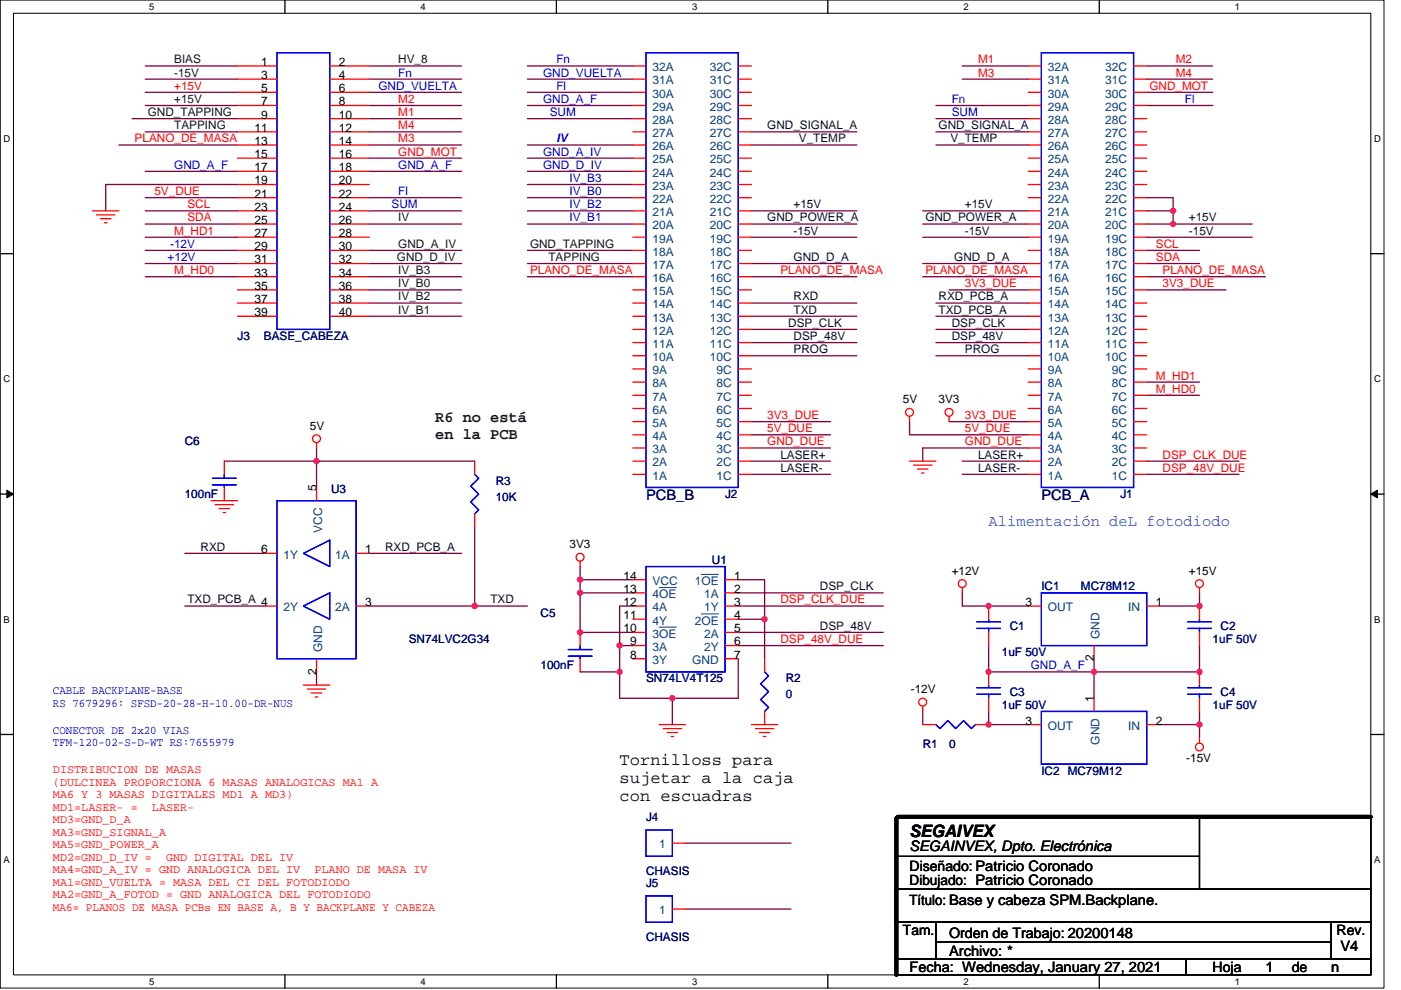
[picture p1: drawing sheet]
<svg xmlns="http://www.w3.org/2000/svg" width="297mm" height="210mm" viewBox="0 0 297 210" stroke-linecap="round" stroke-linejoin="round" font-family="sans-serif">
<path d="M.1 0h293.3v209.6h-293.3zM2.9 2.8h287.7v204h-287.7z" fill="none" stroke="#000" stroke-width=".21"/>
<g fill="#fff">
<path d="M31.6 .3h1.1v2.2h-1.1z"/>
<path d="M31.6 207.1h1.1v2.2h-1.1z"/>
</g>
<path d="M60.4 0v2.8M60.4 206.8v2.8" fill="none" stroke="#000" stroke-width=".28"/>
<g fill="#fff">
<path d="M89.2 .3h1.1v2.2h-1.1z"/>
<path d="M89.2 207.1h1.1v2.2h-1.1z"/>
</g>
<path d="M118 0v2.8M118 206.8v2.8" fill="none" stroke="#000" stroke-width=".28"/>
<g fill="#fff">
<path d="M146.7 .3h1.1v2.2h-1.1z"/>
<path d="M146.7 207.1h1.1v2.2h-1.1z"/>
</g>
<path d="M175.5 0v2.8M175.5 206.8v2.8" fill="none" stroke="#000" stroke-width=".28"/>
<g fill="#fff">
<path d="M204.3 .3h1.1v2.2h-1.1z"/>
<path d="M204.3 207.1h1.1v2.2h-1.1z"/>
</g>
<path d="M233.1 0v2.8M233.1 206.8v2.8" fill="none" stroke="#000" stroke-width=".28"/>
<g fill="#fff">
<path d="M261.8 .3h1.2v2.2h-1.2z"/>
<path d="M261.8 207.1h1.2v2.2h-1.2z"/>
<path d="M.8 28.3h1.4v2.2h-1.4z"/>
<path d="M291.3 28.3h1.5v2.2h-1.5z"/>
<path d="M.8 79.3h1.4v2.2h-1.4z"/>
<path d="M291.3 79.3h1.5v2.2h-1.5z"/>
</g>
<path d="M.1 53.8h2.8M290.6 53.8h2.8" fill="none" stroke="#000" stroke-width=".28"/>
<g fill="#fff">
<path d="M.8 130.3h1.3v2.2h-1.3z"/>
<path d="M291.3 130.3h1.4v2.2h-1.4z"/>
</g>
<path d="M.1 104.8h2.8M290.6 104.8h2.8" fill="none" stroke="#000" stroke-width=".28"/>
<path d="M1.5 104l1.4 .8-1.4 .8zM290.6 104.8l1.4-.8v1.6z" fill="#000" stroke="#000" stroke-width=".21"/>
<g fill="#fff">
<path d="M.7 181.3h1.4v2.2h-1.4z"/>
<path d="M291.3 181.3h1.4v2.2h-1.4z"/>
</g>
<path d="M.1 155.8h2.8M290.6 155.8h2.8M190.1 173.2h100.5v15.4h-100.5zM254.3 173.2v15.4M189.8 188.6h100.8v7h-100.8zM190.1 195.6h8.3v7.8h-8.3zM190.1 181.6h64.2M198.4 199.8h83.9M198.4 195.6h83.9v7.8h-83.9zM282.3 195.6h8.3v7.8h-8.3zM190.1 203.4h61.4v3.4h-61.4zM251.5 203.4h39.1v3.4h-39.1z" fill="none" stroke="#000" stroke-width=".28"/>
<g fill="none" stroke="#800040" stroke-width=".28">
<path d="M30.8 14h19.6M30.8 19.6h19.6M30.8 16.8h19.6M78.3 14h19.6M78.3 19.6h19.6M78.3 16.8h19.6M111.8 16.8h22.4M111.8 14h22.4M111.8 19.6h22.4M204 16.8h14M204 14h14M243.1 19.6h14"/>
<path d="M243.1 14h14M243.1 16.8h14M25.2 30.8h25.2M28 25.2h22.4M30.8 22.4h19.6M30.8 28h19.6M30.8 36.3h19.6M50.4 39.1h-28v5.6M78.3 22.4h19.6M78.3 25.2h19.6M78.3 28h19.6M78.3 30.8h19.6"/>
<path d="M78.3 33.5h19.6M78.3 36.3h19.6M111.8 39.1h22.4M111.8 36.3h22.4M111.8 22.4h22.4M111.8 25.2h22.4M111.8 30.8h22.4M111.8 33.5h22.4M159.3 30.8h22.4M159.3 28h22.4M198.4 28h19.6M198.4 22.4h19.6"/>
<path d="M198.4 25.2h19.6M198.4 30.8h19.6M243.1 22.4h14M30.8 50.3h19.6M30.8 41.9h19.6M30.8 53.1h19.6M30.8 55.9h19.6M30.8 58.7h19.6M30.8 44.7h19.6M30.8 47.5h19.6M78.3 53.1h19.6M78.3 55.9h19.6"/>
<path d="M78.3 58.7h19.6M78.3 41.9h19.6M78.3 44.7h19.6M78.3 47.5h19.6M111.8 47.5h22.4M111.8 41.9h22.4M111.8 44.7h22.4M111.8 58.7h22.4M111.8 53.1h22.4M111.8 55.9h22.4M159.3 58.7h22.4M159.3 47.5h22.4"/>
<path d="M159.3 50.3h22.4M159.3 55.9h22.4M159.3 44.7h22.4M195.6 58.7h22.4M195.6 47.5h22.4M195.6 50.3h22.4M195.6 55.9h22.4M195.6 44.7h22.4M243.1 58.7h25.2M243.1 50.3h22.4M243.1 53.1h11.2M243.1 55.9h11.2"/>
<path d="M243.1 41.9h5.6v2.8M243.1 47.5h5.6M243.1 44.7h5.6M248.7 47.5h16.8M248.7 44.7v2.8M78.3 61.5h19.6M78.3 64.3h19.6M78.3 67.1h19.6M159.3 67.1h22.4M159.3 64.3h22.4M159.3 69.9h22.4M159.3 72.7h22.4"/>
<path d="M159.3 75.5h22.4M198.4 69.9h19.6M198.4 72.7h19.6M198.4 75.5h19.6M198.4 64.3h19.6M198.4 67.1h19.6M201.2 61.5h16.8M243.1 61.5h16.8M47.6 97.8h19.5M67.1 97.8v5.6M67.1 95v2.8M67.1 97.8h33.5"/>
<path d="M159.3 95h16.8M159.3 92.2h16.8M159.3 89.4h16.8M159.3 97.8h16.8M192.8 89.4v2.8h25.2M201.2 89.4h16.8M204 97.8h14M218 95h-22.4v2.8M243.1 81h11.2M243.1 83.8h11.2M243.1 97.8h19.6M39.2 117.4h16.7"/>
<path d="M78.3 117.4h19.6M100.6 111.8v16.7M159.3 100.6h16.8M204 100.6h14M243.1 100.6h19.6M39.2 128.5h16.7M78.3 128.5h22.3M100.6 128.5h11.2M123 123v2.8h11.2M123 123h11.2M123 125.8v8.3h11.2M123 120.2v2.8"/>
<path d="M131.4 136.9v5.6M131.4 136.9h2.8M134.2 128.5h-2.8v8.4M156.5 125.8h30.8M156.5 134.1h30.8M156.5 128.5h30.8M156.5 136.9h30.8M156.5 131.3h5.6M156.5 123h5.6v8.3M156.5 139.7v8.4h-13.9M162.1 131.3v8.4M204 125.8v2.7h14"/>
<path d="M209.6 136.9v5.6h22.4M232 139.7v2.8M254.3 125.8v2.7h-8.4M254.3 136.9v5.6h-22.3M67.1 142.5v2.8M123 142.5h8.4M131.4 142.5v5.6h11.2M142.6 148.1v5.6M195.6 150.9v2.8M209.6 150.9v2.8h8.4M232 142.5v5.6M245.9 153.7h8.4"/>
<path d="M254.3 150.9v2.8M254.3 153.7v2.8M145.3 178.8h22.4M145.3 192.8h22.4"/>
</g>
<g fill="#f0f" stroke="#f0f" stroke-width=".28">
<circle cx="162.1" cy="131.3" r=".54"/>
<circle cx="254.3" cy="153.7" r=".54"/>
<circle cx="254.3" cy="128.5" r=".54"/>
<circle cx="209.6" cy="128.5" r=".54"/>
<circle cx="209.6" cy="153.7" r=".54"/>
<circle cx="209.6" cy="142.5" r=".54"/>
<circle cx="254.3" cy="142.5" r=".54"/>
<circle cx="231.9" cy="142.5" r=".54"/>
<circle cx="123" cy="134.1" r=".54"/>
<circle cx="248.7" cy="47.5" r=".54"/>
<circle cx="123" cy="125.7" r=".54"/>
<circle cx="123" cy="122.9" r=".54"/>
<circle cx="248.7" cy="44.7" r=".54"/>
<circle cx="131.4" cy="136.9" r=".54"/>
<circle cx="131.4" cy="142.5" r=".54"/>
<circle cx="142.5" cy="148.1" r=".54"/>
<circle cx="67.1" cy="97.8" r=".54"/>
<circle cx="100.6" cy="128.5" r=".54"/>
</g>
<g fill="none" stroke="#f00" stroke-width=".28">
<path d="M50.4 14h8.3M50.4 16.8h8.3M50.4 19.6h8.3M69.9 14h8.4M69.9 16.8h8.4M69.9 19.6h8.4M134.2 14h2.8M134.2 16.8h2.8M134.2 19.6h2.8M156.5 14h2.8M156.5 16.8h2.8M156.5 19.6h2.8"/>
<path d="M218 14h2.8M218 16.8h2.8M218 19.6h2.8M240.3 14h2.8M240.3 16.8h2.8M240.3 19.6h2.8M50.4 22.4h8.3M50.4 25.2h8.3M50.4 28h8.3M50.4 30.8h8.3M50.4 33.5h8.3M50.4 36.3h8.3"/>
<path d="M50.4 39.1h8.3M69.9 22.4h8.4M69.9 25.2h8.4M69.9 28h8.4M69.9 30.8h8.4M69.9 33.5h8.4M69.9 36.3h8.4M69.9 39.1h8.4M134.2 22.4h2.8M134.2 25.2h2.8M134.2 28h2.8M134.2 30.8h2.8"/>
<path d="M134.2 33.5h2.8M134.2 36.3h2.8M134.2 39.1h2.8M156.5 22.4h2.8M156.5 25.2h2.8M156.5 28h2.8M156.5 30.8h2.8M156.5 33.5h2.8M156.5 36.3h2.8M156.5 39.1h2.8M218 22.4h2.8M218 25.2h2.8"/>
<path d="M218 28h2.8M218 30.8h2.8M218 33.5h2.8M218 36.3h2.8M218 39.1h2.8M240.3 22.4h2.8M240.3 25.2h2.8M240.3 28h2.8M240.3 30.8h2.8M240.3 33.5h2.8M240.3 36.3h2.8M240.3 39.1h2.8"/>
<path d="M19.6 44.7h5.6M20.5 45.6h3.9M21.3 46.4h2.2M22.1 47.2h.6M50.4 41.9h8.3M50.4 44.7h8.3M50.4 47.5h8.3M50.4 50.3h8.3M50.4 53.1h8.3M50.4 55.9h8.3M50.4 58.7h8.3M69.9 41.9h8.4"/>
<path d="M69.9 44.7h8.4M69.9 47.5h8.4M69.9 50.3h8.4M69.9 53.1h8.4M69.9 55.9h8.4M69.9 58.7h8.4M134.2 41.9h2.8M134.2 44.7h2.8M134.2 47.5h2.8M134.2 50.3h2.8M134.2 53.1h2.8M134.2 55.9h2.8"/>
<path d="M134.2 58.7h2.8M156.5 41.9h2.8M156.5 44.7h2.8M156.5 47.5h2.8M156.5 50.3h2.8M156.5 53.1h2.8M156.5 55.9h2.8M156.5 58.7h2.8M218 41.9h2.8M218 44.7h2.8M218 47.5h2.8M218 50.3h2.8"/>
<path d="M218 53.1h2.8M218 55.9h2.8M218 58.7h2.8M240.3 41.9h2.8M240.3 44.7h2.8M240.3 47.5h2.8M240.3 50.3h2.8M240.3 53.1h2.8M240.3 55.9h2.8M240.3 58.7h2.8M50.4 61.5h8.3M50.4 64.3h8.3"/>
<path d="M50.4 67.1h8.3M69.9 61.5h8.4M69.9 64.3h8.4M69.9 67.1h8.4M134.2 61.5h2.8M134.2 64.3h2.8M134.2 67.1h2.8M134.2 75.5h2.8M134.2 69.9h2.8M134.2 78.3h2.8M134.2 72.7h2.8M156.5 61.5h2.8"/>
<path d="M156.5 64.3h2.8M156.5 67.1h2.8M156.5 75.5h2.8M156.5 69.9h2.8M156.5 78.3h2.8M156.5 72.7h2.8M218 61.5h2.8M218 64.3h2.8M218 67.1h2.8M218 75.5h2.8M218 69.9h2.8M218 78.3h2.8"/>
<path d="M218 72.7h2.8M240.3 61.5h2.8M240.3 64.3h2.8M240.3 67.1h2.8M240.3 75.5h2.8M240.3 69.9h2.8M240.3 78.3h2.8M240.3 72.7h2.8M47.6 97.8v2.8M67.1 93.9v1.1M100.6 97.8v2.8M134.2 97.8h2.8"/>
<path d="M134.2 92.2h2.8M134.2 86.6h2.8M134.2 81h2.8M134.2 95h2.8M134.2 89.4h2.8M134.2 83.8h2.8M156.5 97.8h2.8M156.5 92.2h2.8M156.5 86.6h2.8M156.5 81h2.8M156.5 95h2.8M156.5 89.4h2.8"/>
<path d="M156.5 83.8h2.8M192.8 97.8h5.6M192.8 88.3v1.1M193.7 98.7h3.9M194.5 99.5h2.3M201.2 88.3v1.1M218 97.8h2.8M218 92.2h2.8M218 86.6h2.8M218 81h2.8M218 95h2.8M218 89.4h2.8"/>
<path d="M218 83.8h2.8M240.3 97.8h2.8M240.3 92.2h2.8M240.3 86.6h2.8M240.3 81h2.8M240.3 95h2.8M240.3 89.4h2.8M240.3 83.8h2.8M44.8 106.2h5.6M45.6 107h3.9M46.4 107.9h2.3M47.3 108.7h.5"/>
<path d="M47.6 103.4v2.8M55.9 117.4h2.8M67.1 103.4v2.8M75.5 117.4h2.8M100.6 109v2.8M123 119v1.2M134.2 100.6h2.8M156.5 100.6h2.8M195.4 100.3h.5M218 100.6h2.8M240.3 100.6h2.8M55.9 128.5h2.8"/>
<path d="M67.1 139.7v2.8M75.5 128.5h2.8M123 134.1v2.8M123 139.7v2.8M134.2 128.5h2.8M134.2 123h2.8M134.2 125.8h2.8M134.2 131.3h2.8M134.2 134.1h2.8M134.2 136.9h2.8M134.2 139.7h2.8M153.7 128.5h2.8"/>
<path d="M153.7 123h2.8M153.7 125.8h2.8M153.7 131.3h2.8M153.7 134.1h2.8M153.7 136.9h2.8M153.7 139.7h2.8M162.1 139.7v2.8M204 124.6v1.2M209.6 128.5v2.8M209.6 134.1v2.8M218 128.5h2.8M232 136.9v2.8"/>
<path d="M243.1 128.5h2.8M254.3 124.6v1.2M254.3 128.5v2.8M254.3 134.1v2.8M64.3 145.3h5.6M65.2 146.2h3.9M66 147h2.2M66.8 147.8h.6M139.8 153.7h5.5M140.6 154.5h3.9M141.4 155.4h2.3M142.3 156.2h.5"/>
<path d="M159.3 153.7h5.6M160.2 154.5h3.9M161 155.4h2.2M161.8 156.2h.6M162.1 150.9v2.8M195.6 153.7h2.8M195.6 149.8v1.1M206.8 153.7h2.8M209.6 142.5v2.8M209.6 148.1v2.8M218 153.7h2.8M232 148.1v2.8"/>
<path d="M243.1 153.7h2.8M254.3 156.5v1.1M254.3 142.5v2.8M254.3 148.1v2.8M142.6 178.8h2.7M142.6 192.8h2.7"/>
<circle cx="67.1" cy="93" r=".83"/>
<circle cx="192.8" cy="87.5" r=".83"/>
<circle cx="201.2" cy="87.5" r=".83"/>
<circle cx="123" cy="118.2" r=".83"/>
<circle cx="204" cy="123.8" r=".83"/>
<circle cx="254.3" cy="123.8" r=".83"/>
<circle cx="195.6" cy="148.9" r=".83"/>
<circle cx="254.3" cy="158.4" r=".83"/>
</g>
<path d="M190.1 173.5v33.3M190.3 173.2h100.3" fill="none" stroke="#000" stroke-width=".83"/>
<g fill="none" stroke="#00f" stroke-width=".28">
<path d="M58.7 11.2h11.2v58.7h-11.2zM137 11.2h19.5v92.2h-19.5zM220.8 11.2h19.5v92.2h-19.5zM45 101.5h5.1M45 102.8h5.1M47.6 102.8v.6M47.6 100.6v.9M58.7 106.2h16.8v33.5h-16.8zM64.3 117.4l5.6-2.8v5.6zM100.6 100.6l.9 .9-1.7 1.6 1.7 1.7-1.7 1.7 1.7 1.6-.9 .9M64.3 128.5l5.6-2.7v5.5zM120.5 137.8h5"/>
<path d="M120.5 139.2h5M123 139.2v.5M123 136.9v.9M137 120.2h16.7v22.3h-16.7zM207.1 133.3h5M207.1 131.9h5M209.6 131.3v.6M209.6 133.3v.8M220.8 125.8h22.3v11.1h-22.3zM251.8 133.3h5M251.8 131.9h5M254.3 131.3v.6"/>
<path d="M254.3 133.3v.8M162.1 142.5l.9 .9-1.7 1.6 1.7 1.7-1.7 1.7 1.7 1.7-.9 .8M198.4 153.7l.9 .8 1.7-1.7 1.6 1.7 1.7-1.7 1.7 1.7 .8-.8M207.1 147.3h5M207.1 145.9h5M209.6 145.3v.6M209.6 147.3v.8M220.8 150.9h22.3v11.2h-22.3zM251.8 147.3h5M251.8 145.9h5M254.3 145.3v.6M254.3 147.3v.8"/>
<path d="M137 176h5.6v5.6h-5.6zM137 190h5.6v5.6h-5.6z"/>
</g>
<path d="M139.8 133h3.6M139.8 124.6h3.6M148.7 121.8h3.6M148.7 130.2h3.6" fill="none" stroke="#004080" stroke-width=".21"/>
<g font-size="3.6">
<text x="131.4" y="162.2">Tornilloss para</text>
<text x="131.4" y="166.1">sujetar a la caja</text>
<text x="131.4" y="170">con escuadras</text>
<text x="192.8" y="177.4">SEGAIVEX</text>
</g>
<g font-size="3.3" fill="#004000">
<text x="92.3" y="89.4">R6 no está</text>
<text x="92.3" y="93.2">en la PCB</text>
</g>
<text font-size="3.3" fill="#0080ff" x="209.6" y="111.7">Alimentación deL fotodiodo</text>
<g font-size="3.1" fill="#000080">
<text x="137" y="106.2">PCB_B</text>
<text x="220.8" y="106.2">PCB_A</text>
</g>
<g font-size="3.1">
<text x="192.8" y="180.5">SEGAINVEX, Dpto. Electrónica</text>
<text x="201.2" y="202.8">Archivo: *</text>
<text x="284.2" y="201.7">V4</text>
<text x="192.8" y="206.2">Fecha: Wednesday, January 27, 2021</text>
<text x="268.3" y="206.2">1</text>
<text x="282.3" y="206.2">n</text>
</g>
<g font-size="3">
<text x="192.8" y="184.6">Diseñado: Patricio Coronado</text>
<text x="192.8" y="191.9">Título: Base y cabeza SPM.Backplane.</text>
<text x="192.8" y="187.7">Dibujado: Patricio Coronado</text>
<text x="191.4" y="198.3">Tam.</text>
<text x="201.2" y="198.9">Orden de Trabajo: 20200148</text>
<text x="283.4" y="198.3">Rev.</text>
<text x="257.1" y="206.2">Hoja</text>
<text x="273.9" y="206.2">de</text>
</g>
<g font-size="2.5" fill="#004000">
<text x="36.9" y="13.4">BIAS</text>
<text x="36.9" y="16.2">-15V</text>
<text x="84.4" y="13.4">HV_8</text>
<text x="36.9" y="21.8">+15V</text>
<text x="31.3" y="24.6">GND_TAPPING</text>
<text x="36.9" y="27.4">TAPPING</text>
<text x="84.4" y="47">IV</text>
<text x="84.4" y="52.6">GND_A_IV</text>
<text x="112.4" y="52.6">GND_TAPPING</text>
<text x="84.2" y="55.4">GND_D_IV</text>
<text x="84.4" y="58.1">IV_B3</text>
<text x="116.3" y="55.4">TAPPING</text>
<text x="84.4" y="60.9">IV_B0</text>
<text x="84.4" y="63.7">IV_B2</text>
<text x="84.4" y="66.5">IV_B1</text>
</g>
<g font-size="2.5">
<text x="55.4" y="14">1</text>
<text x="55.4" y="16.8">3</text>
<text x="71.9" y="14">2</text>
<text x="71.9" y="16.8">4</text>
<text x="55.4" y="19.6">5</text>
<text x="55.4" y="22.4">7</text>
<text x="71.9" y="19.6">6</text>
<text x="71.9" y="22.4">8</text>
<text x="54" y="27.9">11</text>
<text x="55.4" y="25.1">9</text>
<text x="71.9" y="25.1">10</text>
<text x="71.9" y="27.9">12</text>
<text x="54" y="30.7">13</text>
<text x="54" y="33.5">15</text>
<text x="71.9" y="30.7">14</text>
<text x="71.9" y="33.5">16</text>
<text x="54" y="36.3">17</text>
<text x="54" y="39.1">19</text>
<text x="54" y="41.9">21</text>
<text x="71.9" y="36.3">18</text>
<text x="71.9" y="39.1">20</text>
<text x="71.9" y="41.9">22</text>
<text x="54" y="44.7">23</text>
<text x="54" y="47.5">25</text>
<text x="71.9" y="44.7">24</text>
<text x="71.9" y="47.5">26</text>
<text x="54" y="50.3">27</text>
<text x="54" y="53.1">29</text>
<text x="71.9" y="50.3">28</text>
<text x="71.9" y="53.1">30</text>
<text x="54" y="55.9">31</text>
<text x="54" y="58.7">33</text>
<text x="71.9" y="55.9">32</text>
<text x="71.9" y="58.7">34</text>
<text x="54" y="61.5">35</text>
<text x="54" y="64.3">37</text>
<text x="71.9" y="61.5">36</text>
<text x="71.9" y="64.3">38</text>
<text x="54" y="67.1">39</text>
<text x="71.9" y="67.1">40</text>
<text x="191.4" y="85.5">5V</text>
<text x="199" y="85.5">3V3</text>
<text x="65.7" y="91.1">5V</text>
<text x="67.1" y="104.2" transform="rotate(-90 67.1 104.2)">5</text>
<text x="55.4" y="117.3">6</text>
<text x="77.4" y="117.3">1</text>
<text x="120.8" y="116.3">3V3</text>
<text x="132.2" y="122.9">14</text>
<text x="132.2" y="125.7">13</text>
<text x="155.7" y="125.7">2</text>
<text x="155.7" y="122.9">1</text>
<text x="201.8" y="121.9">+12V</text>
<text x="252.1" y="121.9">+15V</text>
<text x="77.4" y="128.5">3</text>
<text x="132.2" y="131.3">11</text>
<text x="132.2" y="128.5">12</text>
<text x="155.7" y="131.3">4</text>
<text x="155.7" y="128.5">3</text>
<text x="217.4" y="128.5">3</text>
<text x="245.1" y="128.5">1</text>
<text x="132.2" y="134.1">10</text>
<text x="133.6" y="136.9">9</text>
<text x="155.7" y="134.1">5</text>
<text x="155.7" y="136.9">6</text>
<text x="67.1" y="143.1" transform="rotate(-90 67.1 143.1)">2</text>
<text x="133.6" y="139.7">8</text>
<text x="155.7" y="139.7">7</text>
<text x="231.9" y="140.3" transform="rotate(-90 231.9 140.3)">2</text>
<text x="193.1" y="147">-12V</text>
<text x="231.9" y="148.9" transform="rotate(-90 231.9 148.9)">1</text>
<text x="217.4" y="153.7">3</text>
<text x="245.1" y="153.7">2</text>
<text x="251.5" y="161.5">-15V</text>
</g>
<g font-size="2.5" fill="#00f">
<text x="84.4" y="16.2">Fn</text>
<text x="115.2" y="16.2">GND_VUELTA</text>
<text x="118" y="13.4">Fn</text>
<text x="80.2" y="19">GND_VUELTA</text>
<text x="115.2" y="21.8">GND_A_F</text>
<text x="118" y="19">Fl</text>
<text x="201.8" y="21.8">Fn</text>
<text x="251.2" y="21.8">Fl</text>
<text x="116.6" y="24.6">SUM</text>
<text x="201.8" y="24.6">SUM</text>
<text x="36.9" y="35.8">GND_A_F</text>
<text x="84.4" y="35.8">GND_A_F</text>
<text x="115.2" y="35.8">GND_D_IV</text>
<text x="115.2" y="33">GND_A_IV</text>
<text x="118" y="30.2">IV</text>
<text x="84.4" y="41.4">Fl</text>
<text x="120.8" y="38.6">IV_B3</text>
<text x="120.8" y="41.4">IV_B0</text>
<text x="83" y="44.2">SUM</text>
<text x="120.8" y="47">IV_B1</text>
<text x="120.8" y="44.2">IV_B2</text>
<text x="36.1" y="52.6">-12V</text>
<text x="35.5" y="55.4">+12V</text>
<text x="218.5" y="142">GND_A_F</text>
<text x="11.2" y="147.3">CABLE BACKPLANE-BASE</text>
<text x="11.2" y="149.9">RS 7679296: SFSD-20-28-H-10.00-DR-NUS</text>
<text x="11.2" y="155.7">CONECTOR DE 2x20 VIAS</text>
<text x="11.2" y="158.3">TFM-120-02-S-D-WT RS:7655979</text>
</g>
<g font-size="2.5" fill="#004080">
<text x="138.4" y="15.1">32A</text>
<text x="138.4" y="17.9">31A</text>
<text x="150.5" y="15.1">32C</text>
<text x="150.5" y="17.9">31C</text>
<text x="222.2" y="15.1">32A</text>
<text x="222.2" y="17.9">31A</text>
<text x="234.3" y="15.1">32C</text>
<text x="234.3" y="17.9">31C</text>
<text x="138.4" y="20.7">30A</text>
<text x="138.4" y="23.5">29A</text>
<text x="150.5" y="20.7">30C</text>
<text x="150.5" y="23.5">29C</text>
<text x="222.2" y="20.7">30A</text>
<text x="222.2" y="23.5">29A</text>
<text x="234.3" y="20.7">30C</text>
<text x="234.3" y="23.5">29C</text>
<text x="138.4" y="26.3">28A</text>
<text x="138.4" y="29.1">27A</text>
<text x="150.5" y="26.3">28C</text>
<text x="150.5" y="29.1">27C</text>
<text x="222.2" y="26.3">28A</text>
<text x="222.2" y="29.1">27A</text>
<text x="234.3" y="26.3">28C</text>
<text x="234.3" y="29.1">27C</text>
<text x="138.4" y="31.9">26A</text>
<text x="138.4" y="34.7">25A</text>
<text x="150.5" y="31.9">26C</text>
<text x="150.5" y="34.7">25C</text>
<text x="222.2" y="31.9">26A</text>
<text x="222.2" y="34.7">25A</text>
<text x="234.3" y="31.9">26C</text>
<text x="234.3" y="34.7">25C</text>
<text x="138.4" y="37.5">24A</text>
<text x="138.4" y="40.3">23A</text>
<text x="150.5" y="37.5">24C</text>
<text x="150.5" y="40.3">23C</text>
<text x="222.2" y="37.5">24A</text>
<text x="222.2" y="40.3">23A</text>
<text x="234.3" y="37.5">24C</text>
<text x="234.3" y="40.3">23C</text>
<text x="138.4" y="43.1">22A</text>
<text x="138.4" y="45.8">21A</text>
<text x="150.5" y="43.1">22C</text>
<text x="150.5" y="45.8">21C</text>
<text x="222.2" y="43.1">22A</text>
<text x="222.2" y="45.8">21A</text>
<text x="234.3" y="43.1">22C</text>
<text x="234.3" y="45.8">21C</text>
<text x="138.4" y="48.6">20A</text>
<text x="138.4" y="51.4">19A</text>
<text x="150.5" y="48.6">20C</text>
<text x="150.5" y="51.4">19C</text>
<text x="222.2" y="48.6">20A</text>
<text x="222.2" y="51.4">19A</text>
<text x="234.3" y="48.6">20C</text>
<text x="234.3" y="51.4">19C</text>
<text x="138.4" y="54.2">18A</text>
<text x="138.4" y="59.8">16A</text>
<text x="138.4" y="57">17A</text>
<text x="150.5" y="59.8">16C</text>
<text x="150.5" y="54.2">18C</text>
<text x="150.5" y="57">17C</text>
<text x="222.2" y="54.2">18A</text>
<text x="222.2" y="59.8">16A</text>
<text x="222.2" y="57">17A</text>
<text x="234.3" y="59.8">16C</text>
<text x="234.3" y="54.2">18C</text>
<text x="234.3" y="57">17C</text>
<text x="138.4" y="65.4">14A</text>
<text x="138.4" y="62.6">15A</text>
<text x="150.5" y="65.4">14C</text>
<text x="150.5" y="62.6">15C</text>
<text x="222.2" y="65.4">14A</text>
<text x="222.2" y="62.6">15A</text>
<text x="234.3" y="65.4">14C</text>
<text x="234.3" y="62.6">15C</text>
<text x="138.4" y="71">12A</text>
<text x="138.4" y="68.2">13A</text>
<text x="150.5" y="71">12C</text>
<text x="150.5" y="68.2">13C</text>
<text x="222.2" y="71">12A</text>
<text x="222.2" y="68.2">13A</text>
<text x="234.3" y="71">12C</text>
<text x="234.3" y="68.2">13C</text>
<text x="138.4" y="76.6">10A</text>
<text x="138.4" y="73.8">11A</text>
<text x="150.5" y="76.6">10C</text>
<text x="150.5" y="73.8">11C</text>
<text x="222.2" y="76.6">10A</text>
<text x="222.2" y="73.8">11A</text>
<text x="234.3" y="76.6">10C</text>
<text x="234.3" y="73.8">11C</text>
<text x="138.4" y="82.2">8A</text>
<text x="138.4" y="79.4">9A</text>
<text x="151.9" y="82.2">8C</text>
<text x="151.9" y="79.4">9C</text>
<text x="222.2" y="82.2">8A</text>
<text x="222.2" y="79.4">9A</text>
<text x="235.7" y="82.2">8C</text>
<text x="235.7" y="79.4">9C</text>
<text x="138.4" y="87.8">6A</text>
<text x="138.4" y="85">7A</text>
<text x="151.9" y="87.8">6C</text>
<text x="151.9" y="85">7C</text>
<text x="222.2" y="87.8">6A</text>
<text x="222.2" y="85">7A</text>
<text x="235.7" y="87.8">6C</text>
<text x="235.7" y="85">7C</text>
<text x="138.4" y="93.3">4A</text>
<text x="138.4" y="90.6">5A</text>
<text x="151.9" y="93.3">4C</text>
<text x="151.9" y="90.6">5C</text>
<text x="222.2" y="93.3">4A</text>
<text x="222.2" y="90.6">5A</text>
<text x="235.7" y="93.3">4C</text>
<text x="235.7" y="90.6">5C</text>
<text x="138.4" y="98.9">2A</text>
<text x="138.4" y="101.7">1A</text>
<text x="138.4" y="96.1">3A</text>
<text x="151.9" y="98.9">2C</text>
<text x="151.9" y="101.7">1C</text>
<text x="151.9" y="96.1">3C</text>
<text x="222.2" y="98.9">2A</text>
<text x="222.2" y="101.7">1A</text>
<text x="222.2" y="96.1">3A</text>
<text x="235.7" y="98.9">2C</text>
<text x="235.7" y="101.7">1C</text>
<text x="235.7" y="96.1">3C</text>
<text x="68.3" y="113" transform="rotate(-90 68.3 113)">VCC</text>
<text x="60.1" y="118.5">1Y</text>
<text x="71" y="118.5">1A</text>
<text x="138.4" y="124.1">VCC</text>
<text x="147.3" y="124.1">1OE</text>
<text x="60.1" y="129.7">2Y</text>
<text x="71" y="129.7">2A</text>
<text x="138.4" y="129.7">4A</text>
<text x="138.4" y="126.9">4OE</text>
<text x="149.3" y="126.9">1A</text>
<text x="149.3" y="129.7">1Y</text>
<text x="222.2" y="129.7">OUT</text>
<text x="239.2" y="129.7">IN</text>
<text x="138.4" y="135.3">3OE</text>
<text x="138.4" y="132.5">4Y</text>
<text x="147.3" y="132.5">2OE</text>
<text x="149.3" y="135.3">2A</text>
<text x="233.1" y="135.5" transform="rotate(-90 233.1 135.5)">GND</text>
<text x="68.3" y="138.3" transform="rotate(-90 68.3 138.3)">GND</text>
<text x="138.4" y="140.8">3Y</text>
<text x="138.4" y="138">3A</text>
<text x="146.7" y="140.8">GND</text>
<text x="149.3" y="138">2Y</text>
<text x="222.2" y="154.8">OUT</text>
<text x="239.2" y="154.8">IN</text>
<text x="233.1" y="157.9" transform="rotate(-90 233.1 157.9)">GND</text>
<text x="139.8" y="180">1</text>
<text x="139.8" y="193.9">1</text>
</g>
<g font-size="2.5" fill="#f00">
<text x="207.4" y="16.2">M3</text>
<text x="207.4" y="13.4">M1</text>
<text x="249.3" y="13.4">M2</text>
<text x="249.3" y="16.2">M4</text>
<text x="36.9" y="19">+15V</text>
<text x="84.4" y="21.8">M2</text>
<text x="243.7" y="19">GND_MOT</text>
<text x="84.4" y="24.6">M1</text>
<text x="84.4" y="27.4">M4</text>
<text x="28.6" y="30.2">PLANO_DE_MASA</text>
<text x="84.4" y="30.2">M3</text>
<text x="84.4" y="33">GND_MOT</text>
<text x="32.7" y="41.4">5V_DUE</text>
<text x="39.7" y="44.2">SCL</text>
<text x="39.7" y="47">SDA</text>
<text x="36.9" y="49.8">M_HD1</text>
<text x="245.1" y="52.6">SCL</text>
<text x="36.9" y="58.1">M_HD0</text>
<text x="112.4" y="58.1">PLANO_DE_MASA</text>
<text x="165.5" y="58.1">PLANO_DE_MASA</text>
<text x="196.2" y="58.1">PLANO_DE_MASA</text>
<text x="245.1" y="55.4">SDA</text>
<text x="246.5" y="58.1">PLANO_DE_MASA</text>
<text x="204.6" y="60.9">3V3_DUE</text>
<text x="246.5" y="60.9">3V3_DUE</text>
<text x="245.1" y="80.5">M_HD1</text>
<text x="245.1" y="83.3">M_HD0</text>
<text x="162.7" y="88.9">3V3_DUE</text>
<text x="204.6" y="88.9">3V3_DUE</text>
<text x="162.7" y="94.5">GND_DUE</text>
<text x="162.7" y="91.7">5V_DUE</text>
<text x="204.6" y="94.5">GND_DUE</text>
<text x="204.6" y="91.7">5V_DUE</text>
<text x="246.5" y="97.3">DSP_CLK_DUE</text>
<text x="246.5" y="100.1">DSP_48V_DUE</text>
<text x="165.5" y="128">DSP_CLK_DUE</text>
<text x="165.5" y="136.4">DSP_48V_DUE</text>
<text x="11.2" y="164">DISTRIBUCION DE MASAS</text>
<text x="11.2" y="166.7">(DULCINEA PROPORCIONA 6 MASAS ANALOGICAS MA1 A</text>
<text x="11.2" y="169.3">MA6 Y 3 MASAS DIGITALES MD1 A MD3)</text>
<text x="11.2" y="172">MD1=LASER- =</text>
<text x="32.2" y="172">LASER-</text>
<text x="11.2" y="174.6">MD3=GND_D_A</text>
<text x="11.2" y="177.3">MA3=GND_SIGNAL_A</text>
<text x="11.2" y="179.9">MA5=GND_POWER_A</text>
<text x="11.2" y="182.6">MD2=GND_D_IV =</text>
<text x="11.2" y="185.2">MA4=GND_A_IV = GND ANALOGICA DEL IV</text>
<text x="35.2" y="182.6">GND DIGITAL DEL IV</text>
<text x="66.7" y="185.2">PLANO DE MASA IV</text>
<text x="11.2" y="187.9">MA1=GND_VUELTA = MASA DEL CI DEL FOTODIODO</text>
<text x="11.2" y="190.5">MA2=GND_A_FOTOD = GND ANALOGICA DEL FOTODIODO</text>
<text x="11.2" y="193.1">MA6= PLANOS DE MASA PCBs EN BASE A, B Y BACKPLANE Y CABEZA</text>
</g>
<g font-size="2.5" fill="#000040">
<text x="162.7" y="27.4">GND_SIGNAL_A</text>
<text x="199" y="27.4">GND_SIGNAL_A</text>
<text x="169.4" y="30.2">V_TEMP</text>
<text x="201.5" y="30.2">V_TEMP</text>
<text x="162.7" y="47">GND_POWER_A</text>
<text x="168.3" y="44.2">+15V</text>
<text x="196.2" y="47">GND_POWER_A</text>
<text x="204.6" y="44.2">+15V</text>
<text x="252.1" y="47">+15V</text>
<text x="168.3" y="49.8">-15V</text>
<text x="204.6" y="49.8">-15V</text>
<text x="252.1" y="49.8">-15V</text>
<text x="168.3" y="55.4">GND_D_A</text>
<text x="202.3" y="55.4">GND_D_A</text>
<text x="168.3" y="63.7">RXD</text>
<text x="199" y="63.7">RXD_PCB_A</text>
<text x="167.1" y="69.3">DSP_CLK</text>
<text x="168.3" y="66.5">TXD</text>
<text x="199" y="66.5">TXD_PCB_A</text>
<text x="201.8" y="69.3">DSP_CLK</text>
<text x="168.3" y="72.1">DSP_48V</text>
<text x="168.3" y="74.9">PROG</text>
<text x="201.8" y="72.1">DSP_48V</text>
<text x="204.6" y="74.9">PROG</text>
<text x="165.5" y="100.1">LASER-</text>
<text x="165.5" y="97.3">LASER+</text>
<text x="207.4" y="100.1">LASER-</text>
<text x="207.4" y="97.3">LASER+</text>
<text x="42.5" y="116.8">RXD</text>
<text x="81.6" y="116.8">RXD_PCB_A</text>
<text x="173.8" y="125.2">DSP_CLK</text>
<text x="39.7" y="128">TXD_PCB_A 4</text>
<text x="104" y="128">TXD</text>
<text x="173.8" y="133.6">DSP_48V</text>
</g>
<g font-size="2.5" fill="#000080">
<text x="50.4" y="72.1">J3</text>
<text x="55.9" y="72.1">BASE_CABEZA</text>
<text x="39.2" y="94.5">C6</text>
<text x="39.2" y="105.6">100nF</text>
<text x="70.2" y="104.5">U3</text>
<text x="105.1" y="102.8">R3</text>
<text x="105.1" y="106.2">10K</text>
<text x="153.7" y="105.6">J2</text>
<text x="237.6" y="105.6">J1</text>
<text x="150.9" y="119.6">U1</text>
<text x="220.8" y="125.2">IC1</text>
<text x="229.2" y="125.2">MC78M12</text>
<text x="114.6" y="130.8">C5</text>
<text x="86.7" y="136.4">SN74LVC2G34</text>
<text x="214.1" y="133.6">C1</text>
<text x="257.1" y="136.4">1uF 50V</text>
<text x="258.8" y="133.6">C2</text>
<text x="114.6" y="142">100nF</text>
<text x="212.4" y="139.2">1uF 50V</text>
<text x="137" y="144.8">SN74LV4T125</text>
<text x="166.6" y="144.8">R2</text>
<text x="166.6" y="148.1">0</text>
<text x="214.1" y="147.6">C3</text>
<text x="258.8" y="147.6">C4</text>
<text x="212.4" y="150.3">1uF 50V</text>
<text x="257.1" y="150.3">1uF 50V</text>
<text x="195.6" y="158.7">R1</text>
<text x="201.2" y="158.7">0</text>
<text x="220.8" y="164.3">IC2 MC79M12</text>
<text x="137" y="174.1">J4</text>
<text x="137" y="185.5">CHASIS</text>
<text x="137" y="188.1">J5</text>
<text x="137" y="199.5">CHASIS</text>
</g>
<g font-size="2">
<text x="31.6" y="2.1">5</text>
<text x="89.2" y="2.1">4</text>
<text x="146.7" y="2.1">3</text>
<text x="204.3" y="2.1">2</text>
<text x="261.8" y="2.1">1</text>
<text x=".8" y="30.1">D</text>
<text x="291.3" y="30.1">D</text>
<text x=".8" y="81.1">C</text>
<text x="291.3" y="81.1">C</text>
<text x=".8" y="132.1">B</text>
<text x="291.3" y="132.1">B</text>
<text x=".8" y="183.1">A</text>
<text x="291.3" y="183.1">A</text>
<text x="31.6" y="208.9">5</text>
<text x="89.2" y="208.9">4</text>
<text x="146.7" y="208.9">3</text>
<text x="204.3" y="208.9">2</text>
<text x="261.8" y="208.9">1</text>
</g>
</svg>
